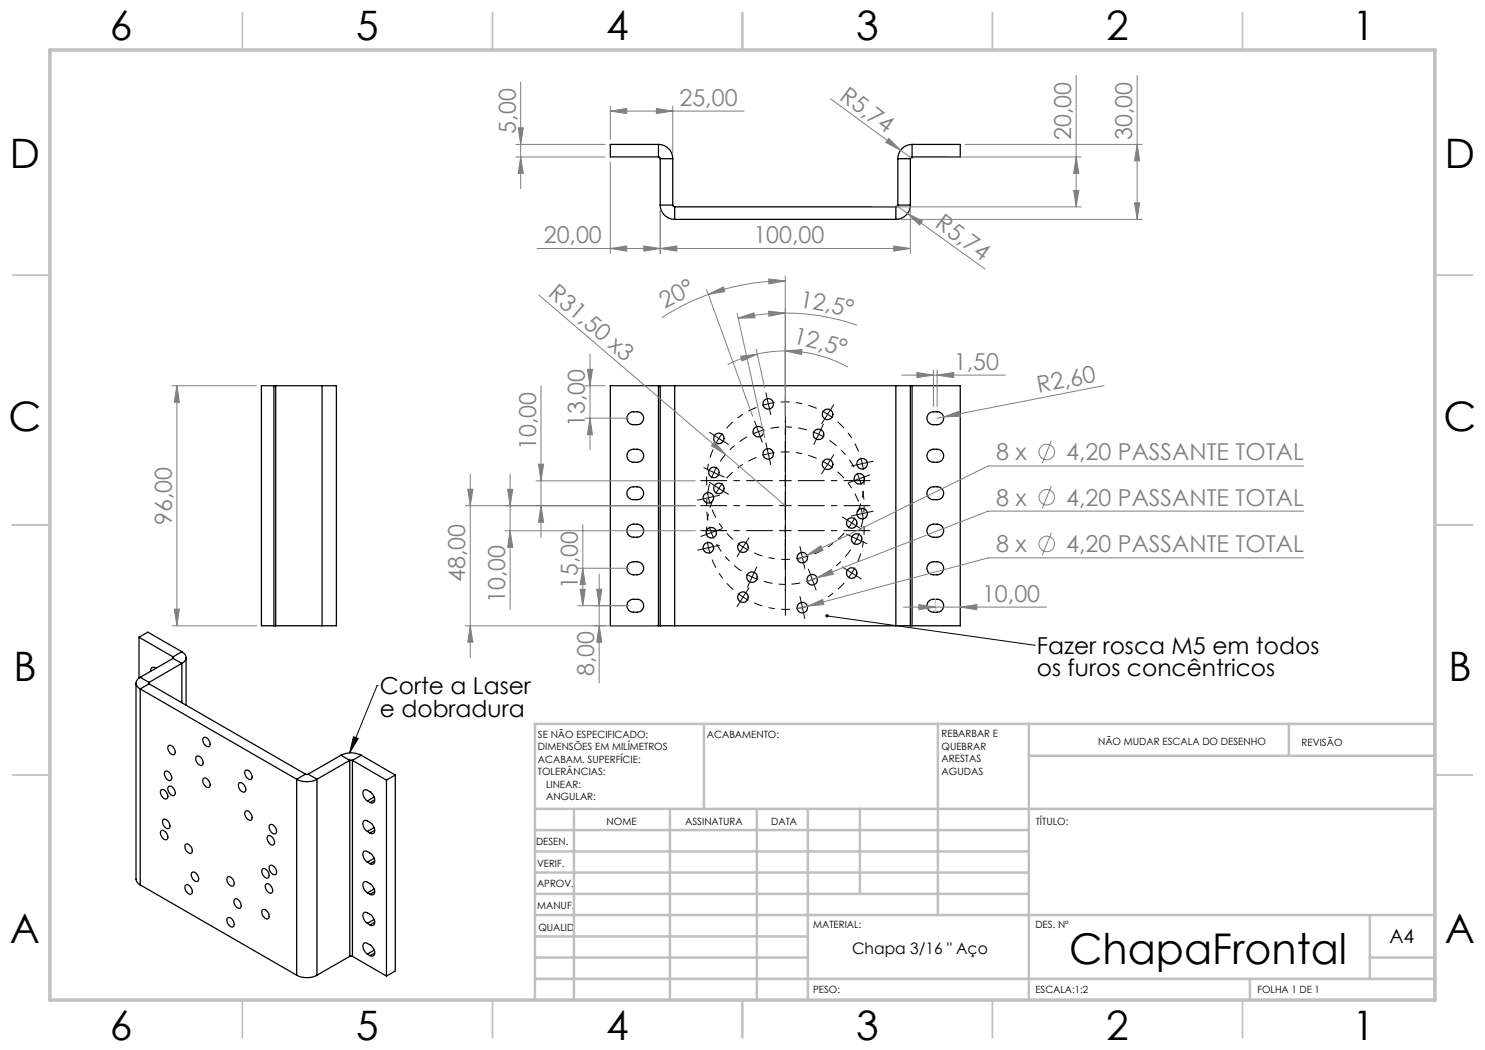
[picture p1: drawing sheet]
<svg xmlns="http://www.w3.org/2000/svg" width="297mm" height="210mm" viewBox="0 0 297 210" stroke-linecap="round" stroke-linejoin="round" font-family="sans-serif">
<g fill="none" stroke="#000" stroke-width=".25">
<path d="M131.7 31.4l.3 .1v.2M131.7 28.9a2.89 2.89 0 0 1 2.8 2.8M131.7 28.9v2.5M131.7 28.9h-9.6v2.5h9.6M132 31.7v9.3M132 31.7h2.5M134.5 31.7v9.3M179.6 31.7h2.5M179.6 31.7v9.3M182.1 31.7v9.3M182.4 31.4l-.3 .1v.2M182.4 28.9a2.89 2.89 0 0 0-2.8 2.8"/>
<path d="M182.4 28.9v2.5M182.4 28.9h9.7v2.5h-9.7M132 41a2.89 2.89 0 0 0 2.9 2.9M132 41h2.5M134.5 41l.2 .3 .2 .1M134.9 41.4v2.5M134.9 43.9h44.3M134.9 41.4h44.3M179.2 41.4v2.5M179.6 41l-.1 .3-.3 .1M179.6 41h2.5M182.1 41a2.89 2.89 0 0 1-2.9 2.9"/>
<path d="M54.8 77.1h.3M54.8 77.1h-2.5v48.1h2.5M54.8 77.1v48.1M55.1 77.1h9.3M55.1 77.1v48.1M64.4 77.1h2.9v48.1h-2.9M64.4 77.1v48.1M131.7 77.1h.3M131.7 77.1h-9.6v48.1h9.6M131.7 77.1v48.1M132 77.1h2.9M132 77.1v48.1"/>
<path d="M134.9 77.1v48.1M134.9 77.1h44.3M179.2 77.1h2.9M179.2 77.1v48.1M182.1 77.1h.3M182.1 77.1v48.1M182.4 77.1h9.7v48.1h-9.7M182.4 77.1v48.1M125.7 82.8a2.05 2.05 0 0 1 2.9 .3 1.31 1.31 0 0 1-1.2 1.8 1.47 1.47 0 0 1-2-1.5zM125.9 90.1a1.77 1.77 0 0 1 2.8 1 1.75 1.75 0 0 1-1.4 1.4 1.75 1.75 0 0 1-1.8-.8l-.1-.8zM125.9 97.6a1.77 1.77 0 0 1 2.8 1.1 1.51 1.51 0 0 1-2 1.2 1.28 1.28 0 0 1-1.2-.8 1.28 1.28 0 0 1 .4-1.5zM185.7 97.9a1.77 1.77 0 0 1 1.8-.6 1.77 1.77 0 0 1 1.2 1.4 1.51 1.51 0 0 1-2 1.2 1.28 1.28 0 0 1-1.2-.7 1.28 1.28 0 0 1 .2-1.3z"/>
<path d="M185.7 82.8a2.05 2.05 0 0 1 2.9 .3 1.31 1.31 0 0 1-1.2 1.8 1.47 1.47 0 0 1-2-1.5zM185.9 90.1a1.77 1.77 0 0 1 2.8 1 1.75 1.75 0 0 1-1.4 1.4 1.75 1.75 0 0 1-1.8-.8l-.1-.8zM125.9 105.1a1.77 1.77 0 0 1 2.8 1 1.75 1.75 0 0 1-1.4 1.4 1.75 1.75 0 0 1-1.8-.8l-.1-.8zM125.9 112.6a1.77 1.77 0 0 1 2.8 1.1 1.75 1.75 0 0 1-1.4 1.3 1.75 1.75 0 0 1-1.8-.8l-.1-.8zM185.7 112.8a1.77 1.77 0 0 1 1.8-.5 1.77 1.77 0 0 1 1.2 1.4 1.75 1.75 0 0 1-1.4 1.3 1.75 1.75 0 0 1-1.8-.8l-.1-.5zM185.7 105.3a1.77 1.77 0 0 1 1.8-.5 1.77 1.77 0 0 1 1.2 1.3 1.75 1.75 0 0 1-1.4 1.4 1.75 1.75 0 0 1-1.8-.8l-.1-.6zM27.2 136.6v39.2l.3 .8 .5 .4M27.8 127.5v8.1M27.8 127.5l6.8 3.9M27.8 127.5l1.8-1.1 6.8 3.9M28 135.5a1.22 1.22 0 0 0-.8 1.1 1.22 1.22 0 0 0 .8 1.2M28 137.8v39.2"/>
<path d="M28 137.8l31.3 18M28 135.5l1.8 1M29.8 136.5l-.1 .1 .1 .2M29.8 136.8l-1.8 1M29.8 136.8l31.3 18M29.8 136.5v.3M31.2 133.6a.61 .61 0 0 0-.8-.1 .61 .61 0 0 0-.2 .7M34.6 131.4l.1 .1-.1 .2M34.6 131.7l-6.6 3.8M34.6 131.7l1.8 1M34.6 131.4v.3M36.4 130.3a1.22 1.22 0 0 1 .8 1.2 1.22 1.22 0 0 1-.8 1.2"/>
<path d="M36.4 132.7l-6.6 3.8M36.4 132.7v7.8M36.4 130.3l-1.8 1.1M37.2 131.5v9.5M54.8 125.2h.3M55.1 125.2h9.3M125.7 120.3a2.05 2.05 0 0 1 2.9 .3 1.31 1.31 0 0 1-1.2 1.8 1.47 1.47 0 0 1-2-1.5zM131.7 125.2h.3M132 125.2h2.9M134.9 125.2h44.3M179.2 125.2h2.9M182.1 125.2h.3"/>
<path d="M185.7 120.3a2.05 2.05 0 0 1 2.9 .3 1.31 1.31 0 0 1-1.2 1.8 1.47 1.47 0 0 1-2-1.5zM32.2 158.1a.75 .75 0 0 1 1.2 .5 .67 .67 0 0 1 .2 .7 .67 .67 0 0 1-.5 .5 1.43 1.43 0 0 1-.9-1.7zM32.9 154.4a.87 .87 0 0 1 1.4 .7 .58 .58 0 0 1-.1 .9 .58 .58 0 0 1-.9-.2l-.4-.9zM33.7 149.2a.79 .79 0 0 1 1.2 .5 .67 .67 0 0 1 .2 .7 .67 .67 0 0 1-.5 .5 1.43 1.43 0 0 1-.9-1.7zM33.8 157.3a1.18 1.18 0 0 1 1.2 1.5 .59 .59 0 0 1-.6 .3 .59 .59 0 0 1-.5-.5l-.4-.8zM39.2 151.4a.97 .97 0 0 1 1.4 1 .54 .54 0 0 1-.3 .7 .54 .54 0 0 1-.7-.3l-.4-.9zM40.6 155.8a.75 .75 0 0 1 1.2 .5 .67 .67 0 0 1 .3 .7 .67 .67 0 0 1-.5 .5 1.43 1.43 0 0 1-1-1.7zM40.7 147.5a1.24 1.24 0 0 1 1.1 1.8 1.19 1.19 0 0 1-1.1-1.8zM47.8 156.6a1.21 1.21 0 0 1 1.2 1.8 1.24 1.24 0 0 1-1.2-1.8zM49 154.2a.79 .79 0 0 1 1.2 .5 .67 .67 0 0 1 .3 .7 .67 .67 0 0 1-.5 .5 1.43 1.43 0 0 1-1-1.7zM59.3 155.8a4.4 4.4 0 0 0 4.1 0M59.3 155.8v39.2"/>
<path d="M61.1 154.8h.5M61.1 154.8l-1.8 1M61.6 154.8l1.8 1M63.4 155.8v39.2M68.2 151.1a4.4 4.4 0 0 1 4 0M68.2 151.1l-6.6 3.7M68.2 151.1l1.8 1M70 152.1h.5M70 152.1l-6.6 3.7M70 152.1v39.2M70.5 152.1v39.2M70.5 152.1l6.8 3.9"/>
<path d="M72.2 151.1l6.9 3.9M72.2 151.1l-1.7 1M74.8 159.4l-1.3 .8M74.9 160l-.9 .5M77.3 156v39.2M79.1 155l-1.8 1M79.1 155v39.2l-1.8 1M28 177l31.3 18M32.3 166.1a1.21 1.21 0 0 1 1.1 1.8 1.21 1.21 0 0 1-1.1-1.8zM32.6 164a.82 .82 0 0 1 1.2 .5 .67 .67 0 0 1 .2 .7 .67 .67 0 0 1-.5 .5 1.41 1.41 0 0 1-.9-1.7zM37 168.9a.82 .82 0 0 1 1.3 .6 .71 .71 0 0 1 .2 .7 .71 .71 0 0 1-.5 .5 1.43 1.43 0 0 1-1-1.8zM37.1 177a1.24 1.24 0 0 1 1.4 1.5 .63 .63 0 0 1-.7 .3 .63 .63 0 0 1-.5-.4l-.3-.9z"/>
<path d="M38.3 174.6a.75 .75 0 0 1 1.2 .5 .67 .67 0 0 1 .3 .7 .67 .67 0 0 1-.5 .5 1.43 1.43 0 0 1-1-1.7zM45.4 175.5a.82 .82 0 0 1 1.3 .5 .7 .7 0 0 1-.3 1.2 1.41 1.41 0 0 1-1-1.7zM47 179.8a1.21 1.21 0 0 1 1 1.8 1.21 1.21 0 0 1-1-1.8zM49.1 162.2a1.19 1.19 0 0 1 1.3 1.6 .63 .63 0 0 1-.6 .3 .63 .63 0 0 1-.6-.5l-.3-.9zM52.5 173.8a1.21 1.21 0 0 1 1.2 1.8 1.21 1.21 0 0 1-1.2-1.8zM53.1 176.9l.1-.1a1.13 1.13 0 0 1 1.1 .6 1.13 1.13 0 0 1-.1 1.2 1.37 1.37 0 0 1-1.1-1.7zM53.5 167.3a.79 .79 0 0 1 1.2 .5 .67 .67 0 0 1 .3 .7 .67 .67 0 0 1-.6 .5 1.43 1.43 0 0 1-.9-1.7zM53.9 165.1l.1-.1a1.2 1.2 0 0 1 1.1 1.7 1.24 1.24 0 0 1-1.3-1.5zM53.9 173.2a.9 .9 0 0 1 1.3 .8l.1 .2a.55 .55 0 0 1-.3 .8 .55 .55 0 0 1-.7-.3l-.5-.9zM73.5 178.6a1.68 1.68 0 0 1-.7-2.2 1.8 1.8 0 0 1 1.9 1.1 .78 .78 0 0 1 .3 .9 .78 .78 0 0 1-.8 .6l-.2-.2M73.5 172.4a1.68 1.68 0 0 1-.7-2.1 1.78 1.78 0 0 1 1.9 1.1 .76 .76 0 0 1 .3 .9 .76 .76 0 0 1-.8 .5l-.2-.1M73.5 166.3a1.63 1.63 0 0 1-.7-2.1 1.66 1.66 0 0 1 1.9 1.1 .79 .79 0 0 1 .3 .9 .79 .79 0 0 1-.8 .5l-.2-.1"/>
<path d="M73.5 160.2a1.68 1.68 0 0 1-.7-2.2 1.8 1.8 0 0 1 1.9 1.2 .78 .78 0 0 1 .3 .9 .78 .78 0 0 1-.8 .5l-.2-.1M73.5 178.6l.5 .2M73.5 172.4l.5 .3M73.5 166.3l.5 .3M73.5 160.2l.5 .3M74.8 165.5l-1.3 .8M74.8 171.7l-1.3 .7M74.8 177.8l-1.3 .8M74.9 166.1l-.9 .5M74.9 172.2l-.9 .5M74.9 178.3l-.9 .5M45.4 183.7a.78 .78 0 0 1 1.3 .5 .71 .71 0 0 1-.3 1.2 1.41 1.41 0 0 1-1-1.7z"/>
<path d="M52.4 182.1l.1-.1a1.2 1.2 0 0 1 1.2 1.7 1.25 1.25 0 0 1-1.3-1.6zM59.3 195a4.4 4.4 0 0 0 4.1 0M70 191.3h.5M70 191.3l-6.6 3.7M70.5 191.3l6.8 3.9M73.5 190.8a1.68 1.68 0 0 1-.7-2.1 1.8 1.8 0 0 1 1.9 1.1 .78 .78 0 0 1 .3 .9 .78 .78 0 0 1-.8 .5l-.2-.1M73.5 184.7a1.63 1.63 0 0 1-.7-2.1 1.66 1.66 0 0 1 1.9 1.1 .79 .79 0 0 1 .3 .9 .79 .79 0 0 1-.8 .5l-.2-.1M73.5 190.8l.5 .3M73.5 184.7l.5 .3M74.8 183.9l-1.3 .8M74.8 190l-1.3 .8M74.9 184.5l-.9 .5"/>
<path d="M74.9 190.6l-.9 .5"/>
<circle cx="141.7" cy="99.6" r="1.05"/>
<circle cx="142.8" cy="94.5" r="1.05"/>
<circle cx="143.8" cy="97.7" r="1.05"/>
<circle cx="143.8" cy="87.7" r="1.04"/>
<circle cx="151.7" cy="86.3" r="1.05"/>
<circle cx="153.6" cy="90.8" r="1.06"/>
<circle cx="153.6" cy="80.8" r="1.05"/>
<circle cx="163.7" cy="86.9" r="1.04"/>
<circle cx="165.5" cy="82.9" r="1.06"/>
<circle cx="165.5" cy="92.9" r="1.05"/>
<circle cx="171.9" cy="95.8" r="1.04"/>
<circle cx="172.4" cy="92.7" r="1.06"/>
<circle cx="141.7" cy="109.6" r="1.05"/>
<circle cx="142.2" cy="106.5" r="1.05"/>
<circle cx="148.6" cy="109.4" r="1.06"/>
<circle cx="148.6" cy="119.4" r="1.05"/>
<circle cx="150.4" cy="115.4" r="1.06"/>
<circle cx="160.5" cy="111.5" r="1.04"/>
<circle cx="162.4" cy="115.9" r="1.04"/>
<circle cx="170.3" cy="114.6" r="1.05"/>
<circle cx="170.3" cy="104.6" r="1.04"/>
<circle cx="171.3" cy="107.8" r="1.05"/>
<circle cx="172.4" cy="102.7" r="1.05"/>
<circle cx="160.5" cy="121.5" r="1.05"/>
</g>
<g fill="none" stroke="#808080" stroke-width=".2">
<path d="M104.1 16.4v21.3M166.1 19.7l14 10.3M215.2 15.1v26.3M227.4 15.1v28.8M103.2 28.9h17.8M103.2 31.4h17.8M103.6 25.6h1.1l-.6 3.3zM104.1 31.4l.6 3.3h-1.1zM122.1 32.4v18.3M122.1 22.2l3.2-.5v1zM122.1 21.2v6.7M122.1 22.2h26.7"/>
<path d="M131.3 21.7l3.2 .5-3.2 .5zM134.5 21.2v9.6M177.8 27.7l2.3 2.3-2.9-1.5zM180.1 30l2.3 1.7M189.7 31.4h26.6M193 28.9h35.4M214.7 38.1h1.1l-.6 3.3zM215.2 31.4l.6 3.3h-1.1zM227.4 28.9l.5 3.3h-1zM107.4 49.7h74.7M107.8 59l49.3 42.1M122.1 49.7l3.2-.5v1z"/>
<path d="M128.8 49.2l3.2 .5-3.2 .5zM132 49.7l3.4-.5v1zM132 42v8.7M141.3 58l9.2 25.2M141.7 58.9l3-1.5 .3 .9zM141.7 58.9a45.4 45.4 0 0 0-9.3 4.7M153.7 55.8l3.4 .4-3.3 .6zM157.1 56.2a45.2 45.2 0 0 0-15.4 2.7M157.1 55.2v27.9M174.5 41.4h41.8M178.8 49.2l3.3 .5-3.3 .5zM179.2 41l2.3 1.7"/>
<path d="M180.2 43.9h48.2M181.5 42.7l3 1.5-.6 .8zM181.5 42.7l15.5 11.1M182.1 42v8.7M226.9 40.6h1l-.5 3.3zM34.4 77.1h16.9M35.4 77.1l.5 3.4h-1zM35.4 77.1v48.1M108.2 77.1v30.4M117 77.1h4M117.5 73.9h1l-.5 3.2zM118 70.8v19.2"/>
<path d="M147.4 62.7l5.5 24.9M147.6 63.6l3.2-1 .2 1zM148.1 71.3l3.3-.5-3 1.4zM151.2 69.8l1.7 7.7M151.4 70.8a24 24 0 0 0-5.9 2.1M153.7 62.2l3.4 .4-3.3 .6zM157.1 70.2l3.3-.3-.1 1zM157.1 70.2a22.6 22.6 0 0 0-5.7 .6M157.1 70.2a26 26 0 0 1 12.5 3.2M157.1 62.6a48.9 48.9 0 0 0-9.5 1M157.1 62.6a43.1 43.1 0 0 1 14.3 2.4M180.3 75h20.8"/>
<path d="M183.4 74.5l3.3 .5-3.3 .5zM186.7 74v7.3M187.4 75l3.3-.5v1zM187.4 74v7.3M220.8 77.1l-33.4 6.5M93.6 97.9h1l-.5 3.2zM94.1 94.8v36.7M101.5 97.9h1.1l-.6 3.2zM102 94.8v27.1M107.2 96.2h31.9M107.7 92.8h1l-.5 3.4zM117 83.6h8.7"/>
<path d="M118 83.6l.5 3.4h-1zM142.9 88.4l2.2 2.5-2.9-1.8zM188.7 83.4l3.1-1.1 .3 .9zM210.3 88.2l-1.8 4.4M210.3 97.2l-1.8 4.5M260.7 93.2h-63.1l-36.2 17.8M93.1 101.1h46M101 106.1h38.1M102 106.1l.6 3.4h-1.1zM108.2 101.1l.5 3.3h-1zM115.5 113.7h10.2M116 117.9h1.1l-.5 3.2z"/>
<path d="M116.6 113.7l.5 3.2h-1.1zM116.6 104.9v16.2M119.3 117.9h1.1l-.6 3.2zM119.8 114.8v21.8M161.4 111l2.7-1.9 .5 1zM161.4 111l-1.9 1M163.4 115.6l2.9-1.7 .4 1zM163.4 115.6l-1.9 .7M210.3 106.6l-1.8 4.4M260.7 102.2h-63.1l-34.2 13.4M260.7 111.6h-63.1l-36.1 9.6M34.4 125.2h16.9"/>
<path d="M34.9 121.8h1l-.5 3.4zM93.1 125.2h38M94.1 125.2l.5 3.2h-1zM115.5 121.1h10.2M119.8 125.2l.6 3.2h-1.1zM161.5 121.2l3-1.3 .3 1zM161.5 121.2l-2 .6M180.7 121.4h28.6M183.8 120.9l3.2 .5-3.2 .5zM192.1 121.4l3.3-.5v1z"/>
<circle cx="209.4" cy="99.4" r="1.56"/>
<circle cx="209.4" cy="90.4" r="1.55"/>
<circle cx="209.4" cy="108.8" r="1.55"/>
</g>
<g fill="none" stroke="#000" stroke-width=".2" stroke-dasharray="15.2 1.3 1.3 1.3" stroke-linecap="butt">
<path d="M153.4 79.5l-.2-1M140.5 99.8l-1 .2M141.7 93.9l-1-.4M141.7 99.5l.3 1.2M141.7 99.5l-.2-1.2M141.7 99.5l-1.2 .3M141.7 99.5l1.2-.2M142.7 87l-.9-.6M142.7 97l-.9-.6M142.9 99.3l1-.3M143.9 95l1 .4M144.8 88.3l.9 .6"/>
<path d="M144.8 98.3l.9 .6M151.3 85.2l-.4-1M151.7 86.3l-1.2 .5M151.7 86.3l1.2-.4M151.7 86.3l-.4-1.1M151.7 86.3l.4 1.2M152.1 87.5l.4 1M153.4 89.5l-.2-1M153.7 80.8l-1.2 .3M153.7 80.8l1.2-.3M153.7 90.8l-1.2 .3M153.7 90.8l1.2-.3"/>
<path d="M153.7 80.8l-.3-1.3M153.7 80.8l.2 1.2M153.7 90.8l-.3-1.3M153.7 90.8l.2 1.2M153.9 82l.3 1M153.9 92l.3 1M157.1 96.1v-1.2M157.1 96.1h-1.3M157.1 96.1v1.3M157.1 96.1h1.2M163.2 88l-.4 .9M163.7 86.9l-1.1-.5"/>
<path d="M163.7 86.9l1.1 .5M163.7 86.9l.6-1.2M163.7 86.9l-.5 1.1M164.3 85.7l.4-.9M164.9 83.9l-.6 .9M164.9 93.9l-.6 .9M165.5 82.8l-1-.6M165.5 82.8l1.1 .8M165.5 92.8l-1-.6M165.5 92.8l1.1 .8M165.5 82.8l.7-1M165.5 82.8l-.6 1.1"/>
<path d="M165.5 92.8l.7-1M165.5 92.8l-.6 1.1M166.2 81.8l.6-.9M166.2 91.8l.6-.9M170.7 96.2l-1 .3M171.2 93l-1 .2M171.9 95.7l-.5-1.1M171.9 95.7l.4 1.2M171.9 95.7l1.1-.4M171.9 95.7l-1.2 .5M172.4 92.7l-.3-1.2M172.4 92.7l.3 1.3"/>
<path d="M172.4 92.7l1.3-.2M172.4 92.7l-1.2 .3M173 95.3l1-.3M173.7 92.5l1-.3M140.5 109.8l-1 .2M141.1 106.9l-1 .4M141.7 109.5l.3 1.2M141.7 109.5l-.2-1.2M141.7 109.5l-1.2 .3M141.7 109.5l1.2-.2M142.3 106.5l.4 1.2M142.3 106.5l-.4-1.2"/>
<path d="M142.3 106.5l-1.2 .4M142.3 106.5l1.1-.4M142.9 109.3l1-.3M143.4 106.1l1-.4M147.9 110.5l-.5 .9M148.6 109.4l1.1 .6M148.6 109.4l-1-.7M148.6 119.4l1.1 .6M148.6 119.4l-1-.7M148.6 109.4l-.7 1.1M148.6 109.4l.7-1M148.6 119.4l-.7 1.1"/>
<path d="M148.6 119.4l.7-1M149.3 108.4l.5-.9M149.3 118.4l.5-.9M149.9 116.5l-.5 1M150.4 115.4l1.2 .5M150.4 115.4l-1.1-.6M150.4 115.4l-.5 1.1M150.4 115.4l.5-1.1M150.9 114.3l.5-1M157.1 101.1v-1.2M157.1 101.1h-1.3M157.1 101.1v1.3"/>
<path d="M157.1 101.1h1.2M157.1 106.1v-1.2M157.1 106.1h-1.3M157.1 106.1v1.3M157.1 106.1h1.2M160.2 110.3l-.2-1M160.5 111.5l1.2-.3M160.5 111.5l-1.2 .2M160.5 111.5l.3 1.2M160.5 111.5l-.3-1.2M160.8 112.7l.2 1.1M162 114.8l-.3-1"/>
<path d="M162.5 115.9l1.1-.4M162.5 115.9l-1.2 .4M162.5 115.9l.4 1.2M162.5 115.9l-.5-1.1M162.9 117.1l.3 1M169.3 103.9l-.9-.5M169.3 113.9l-.9-.5M170.2 107.3l-.9-.5M170.4 104.6l.6-1.1M170.4 104.6l-.8 1M170.4 114.6l.6-1.1M170.4 114.6l-.8 1"/>
<path d="M170.4 104.6l1 .7M170.4 104.6l-1.1-.7M170.4 114.6l1 .7M170.4 114.6l-1.1-.7M171.2 103l-1 .2M171.3 107.8l.5-1.2M171.3 107.8l-.5 1.1M171.3 107.8l1.2 .5M171.3 107.8l-1.1-.5M171.4 105.3l.9 .5M171.4 115.3l.9 .5M172.4 102.7l-.3-1.2"/>
<path d="M172.4 102.7l.3 1.3M172.4 102.7l1.3-.2M172.4 102.7l-1.2 .3M172.5 108.3l.9 .5M173.7 102.5l1-.3M147.9 120.5l-.5 .9M160.2 120.3l-.2-1M160.5 121.5l1.2-.3M160.5 121.5l-1.2 .2M160.5 121.5l.3 1.2M160.5 121.5l-.3-1.2M160.8 122.7l.2 1.1"/>
</g>
<g fill="none" stroke="#000" stroke-width=".2" stroke-dasharray="15.2 1.3 1.3 1.3" stroke-dashoffset="13.5" stroke-linecap="butt">
<path d="M141.9 96.8a15.8 15.8 0 0 0-.3 7.3M142.6 89.9a15.7 15.7 0 0 0-1.2 7.2M142.6 99.9a15.7 15.7 0 0 0-1.2 7.2M149.4 87.4a15.7 15.7 0 0 0-5.4 4.9M151.3 81.5a15.8 15.8 0 0 0-6 4.2M151.3 91.5a15.8 15.8 0 0 0-6 4.2M161.4 86a15.8 15.8 0 0 0-7.3-.3M163.3 81.7a15.7 15.7 0 0 0-7.2-1.3M163.3 91.7a15.7 15.7 0 0 0-7.2-1.3M170.8 93.5a15.8 15.8 0 0 0-4.9-5.4M171.7 90.3a15.8 15.8 0 0 0-4.2-5.9M142.4 101.9a15.8 15.8 0 0 0 4.2 6"/>
<path d="M142.4 111.9a15.8 15.8 0 0 0 4.2 6M143.3 108.8a15.7 15.7 0 0 0 4.9 5.4M150.8 110.6a15.7 15.7 0 0 0 7.2 1.3M152.8 116.3a15.7 15.7 0 0 0 7.3 .3M162.9 110.8a15.8 15.8 0 0 0 6-4.2M164.7 114.9a15.7 15.7 0 0 0 5.4-4.9M171.5 102.4a15.7 15.7 0 0 0 1.3-7.2M171.5 112.4a15.7 15.7 0 0 0 1.3-7.2M171.7 100.3a15.8 15.8 0 0 0-4.2-5.9M172.2 105.4a15.8 15.8 0 0 0 .3-7.2M150.8 120.6a15.7 15.7 0 0 0 7.2 1.3M162.9 120.8a15.8 15.8 0 0 0 6-4.2"/>
</g>
<g fill="none" stroke="#000" stroke-width=".2">
<path d="M141.6 94l2.3 1M142.7 87l1.1 .7M142.7 97l1.1 .7M143.4 93.4l-1.1 2.2M143.8 87.7l-.6 1.1M143.8 97.7l-.6 1.1M143.8 87.7l1 .7M143.8 97.7l1 .6M144.5 86.7l-.7 1M144.5 96.7l-.7 1M75.4 137.1h.1M75.4 137.1l-5.5 13.5"/>
<path d="M165.4 123.2l41.4 5.8M206.8 129h.1M70.7 147.3l.9 .4-1.7 2.9z"/>
</g>
<path d="M154.6 96.1h-14.5M157.1 98.6v-14.5M157.1 93.6v-14.5M157.1 98.6v14.5M159.6 96.1h14.5M154.6 101.1h-14.5M154.6 106.1h-14.5M157.1 103.6v14.5M157.1 103.6v-14.5M157.1 108.6v14.5M159.6 101.1h14.5M159.6 106.1h14.5" fill="none" stroke="#000" stroke-width=".2" stroke-dasharray="15.2 1.3 1.3 1.3" stroke-dashoffset="9.9" stroke-linecap="butt"/>
<path d="M187.1 122.4v-2.6" fill="none" stroke="#c0c0c0" stroke-width=".2" stroke-dasharray="15.2 1.3 1.3 1.3" stroke-linecap="butt"/>
<g fill="none" stroke="#c0c0c0" stroke-width=".35">
<path d="M48.5 2.5v7.5M98.5 2.5v7.5M148.5 2.5v7.5M198.5 2.5v7.5M248.5 2.5v7.5M2.5 55h7.5M287 55h7.5M2.5 105h7.5M287 105h7.5M2.5 155h7.5M287 155h7.5M48.5 200v7.5"/>
<path d="M98.5 200v7.5M148.5 200v7.5M198.5 200v7.5M248.5 200v7.5"/>
</g>
<g fill="none" stroke="#c0c0c0" stroke-width=".5">
<path d="M140.8 144.8v17M187.6 144.8v38.2M205.8 144.8v55.2M205.8 151.2h81.2M257.8 144.8v6.4M287 144.8h-180v55.2M107 161.8h180M107 178.8h98.8M107 174.5h98.8M107 170.3h98.8M107 166h98.8M114.8 161.8v38.2"/>
<path d="M134 161.8v38.2M151.4 161.8v38.2M161.6 161.8v38.2M172 161.8v17M107 195.8h180M107 191.5h54.6M107 187.3h54.6M107 183h180M250 195.8v4.2M274 191.5h13M274 183v12.8"/>
</g>
<path d="M10 10h277v190h-277z" fill="none" stroke="#c0c0c0" stroke-width=".7"/>
<path d="M165.2 122.9l-.1 .2 .3 .1-.3-.1a.34 .34 0 0 0 .3 .4 .34 .34 0 0 0 .3-.4 .34 .34 0 0 0-.5-.2zM70.7 147.3l.9 .4-1.7 2.9z" fill="#000"/>
<g fill="#808080">
<path d="M142.9 88.4l2.2 2.5-2.9-1.8z"/>
<path d="M177.8 27.7l2.3 2.3-2.9-1.5z"/>
<path d="M188.7 83.4l3.1-1.1 .3 .9z"/>
<path d="M181.5 42.7l3 1.5-.6 .8z"/>
<path d="M183.8 120.9l3.2 .5-3.2 .5zM192.1 121.4l3.3-.5v1z"/>
<path d="M157.1 70.2l3.3-.3-.1 1zM148.1 71.3l3.3-.5-3 1.4z"/>
<path d="M153.7 62.2l3.4 .4-3.3 .6zM147.6 63.6l3.2-1 .2 1z"/>
<path d="M183.4 74.5l3.3 .5-3.3 .5zM187.4 75l3.3-.5v1zM161.4 111l3.2-.9-.5-1zM163.4 115.6l3.3-.7-.4-1zM161.5 121.2l3.3-.3-.3-1z"/>
<path d="M122.1 22.2l3.2-.5v1zM131.3 21.7l3.2 .5-3.2 .5z"/>
<path d="M128.8 49.2l3.2 .5-3.2 .5zM122.1 49.7l3.2-.5v1z"/>
<path d="M153.7 55.8l3.4 .4-3.3 .6zM141.7 58.9l3-1.5 .3 .9z"/>
<path d="M108.2 101.1l.5 3.3h-1zM107.7 92.8h1l-.5 3.4zM34.9 121.8h1l-.5 3.4zM35.4 77.1l.5 3.4h-1z"/>
<path d="M119.8 125.2l.6 3.2h-1.1zM119.3 117.9h1.1l-.6 3.2z"/>
<path d="M93.6 97.9h1l-.5 3.2zM94.1 125.2l.5 3.2h-1zM101.5 97.9h1.1l-.6 3.2zM102 106.1l.6 3.4h-1.1zM116.6 113.7l.5 3.2h-1.1zM116 117.9h1.1l-.5 3.2zM117.5 73.9h1l-.5 3.2zM118 83.6l.5 3.4h-1zM103.6 25.6h1.1l-.6 3.3zM104.1 31.4l.6 3.3h-1.1zM227.4 28.9l.5 3.3h-1zM226.9 40.6h1l-.5 3.3zM215.2 31.4l.6 3.3h-1.1zM214.7 38.1h1.1l-.6 3.3z"/>
<path d="M132 49.7l3.4-.5v1zM178.8 49.2l3.3 .5-3.3 .5z"/>
</g>
<text font-size="8.5" x="213.8" y="192.7">ChapaFrontal</text>
<g font-size="8.1">
<text x="22" y="8">6</text>
<text x="71.2" y="8">5</text>
<text x="121.2" y="8">4</text>
<text x="171.3" y="8">3</text>
<text x="221.3" y="8">2</text>
<text x="270.5" y="8">1</text>
<text x="2" y="33.6">D</text>
<text x="289" y="33.6">D</text>
<text x="1.7" y="86.1">C</text>
<text x="288.7" y="86.1">C</text>
<text x="2.7" y="136.1">B</text>
<text x="289.7" y="136.1">B</text>
<text x="2" y="188.6">A</text>
<text x="289" y="188.6">A</text>
<text x="22" y="208">6</text>
<text x="71.2" y="208">5</text>
<text x="121.2" y="208">4</text>
<text x="171.3" y="208">3</text>
<text x="221.3" y="208">2</text>
<text x="270.5" y="208">1</text>
</g>
<g font-size="4.7" fill="#808080">
<text x="135.9" y="21.2">25,00</text>
<text x="167.7" y="19.7" transform="rotate(36 167.7 19.7)">R5,74</text>
<text x="103.1" y="26.7" transform="rotate(-90 103.1 26.7)">5,00</text>
<text x="214.3" y="28" transform="rotate(-90 214.3 28)">20,00</text>
<text x="226.4" y="28" transform="rotate(-90 226.4 28)">30,00</text>
<text x="186.9" y="45.3" transform="rotate(36 186.9 45.3)">R5,74</text>
<text x="108.7" y="48.7">20,00</text>
<text x="150.7" y="48.7">100,00</text>
<text x="109.4" y="59.1" transform="rotate(41 109.4 59.1)">R31,50 x3</text>
<text x="132.9" y="61.8" transform="rotate(-27 132.9 61.8)">20°</text>
<text x="159.8" y="61.3" transform="rotate(10 159.8 61.3)">12,5°</text>
<text x="158.4" y="68.7" transform="rotate(14 158.4 68.7)">12,5°</text>
<text x="190.8" y="74">1,50</text>
<text x="207.7" y="78.6" transform="rotate(-11 207.7 78.6)">R2,60</text>
<text x="117" y="85.4" transform="rotate(-90 117 85.4)">13,00</text>
<text x="107.2" y="90.1" transform="rotate(-90 107.2 90.1)">10,00</text>
<text x="199.2" y="92.1">8 x</text>
<text x="213.2" y="92.1">4,20 PASSANTE TOTAL</text>
<text x="199.2" y="101.1">8 x</text>
<text x="213.2" y="101.1">4,20 PASSANTE TOTAL</text>
<text x="34.4" y="105" transform="rotate(-90 34.4 105)">96,00</text>
<text x="199.2" y="110.5">8 x</text>
<text x="213.2" y="110.5">4,20 PASSANTE TOTAL</text>
<text x="93.1" y="116.4" transform="rotate(-90 93.1 116.4)">48,00</text>
<text x="115.5" y="117.9" transform="rotate(-90 115.5 117.9)">15,00</text>
<text x="101" y="120.6" transform="rotate(-90 101 120.6)">10,00</text>
<text x="196.4" y="120.4">10,00</text>
<text x="118.9" y="135.3" transform="rotate(-90 118.9 135.3)">8,00</text>
</g>
<g font-size="4.7">
<text x="207.4" y="130.8">Fazer rosca M5 em todos</text>
<text x="207.4" y="135.3">os furos concêntricos</text>
<text x="76" y="138.8">Corte a Laser</text>
<text x="76" y="143.4">e dobradura</text>
</g>
<text font-size="3.9" x="277.9" y="188.5">A4</text>
<text font-size="3.2" x="170.4" y="190.9">Chapa 3/16 &quot; Aço</text>
<g font-size="2">
<text x="107.6" y="147.6">SE NÃO ESPECIFICADO:</text>
<text x="141.4" y="147.6">ACABAMENTO:</text>
<text x="188.3" y="147.5">REBARBAR E</text>
<text x="188.3" y="150">QUEBRAR</text>
<text x="219.6" y="149">NÃO MUDAR ESCALA DO DESENHO</text>
<text x="260.3" y="149.2">REVISÃO</text>
<text x="107.6" y="150.1">DIMENSÕES EM MILÍMETROS</text>
<text x="107.6" y="152.6">ACABAM. SUPERFÍCIE:</text>
<text x="107.6" y="155.1">TOLERÂNCIAS:</text>
<text x="188.3" y="152.5">ARESTAS</text>
<text x="188.3" y="155">AGUDAS</text>
<text x="109.2" y="157.6">LINEAR:</text>
<text x="109.2" y="160.1">ANGULAR:</text>
<text x="121.3" y="165">NOME</text>
<text x="137" y="164.9">ASSINATURA</text>
<text x="154.2" y="164.9">DATA</text>
<text x="207.2" y="164.9">TÍTULO:</text>
<text x="107.2" y="169.1">DESEN.</text>
<text x="107.4" y="173.3">VERIF.</text>
<text x="107.4" y="177.4">APROV.</text>
<text x="107.5" y="181.8">MANUF.</text>
<text x="162.7" y="185.5">MATERIAL:</text>
<text x="207.1" y="185.5">DES. Nº</text>
<text x="107.7" y="186.1">QUALID</text>
<text x="162.6" y="198.5">PESO:</text>
<text x="207.1" y="198.6">ESCALA:1:2</text>
<text x="251.5" y="198.6">FOLHA 1 DE 1</text>
</g>
</svg>
